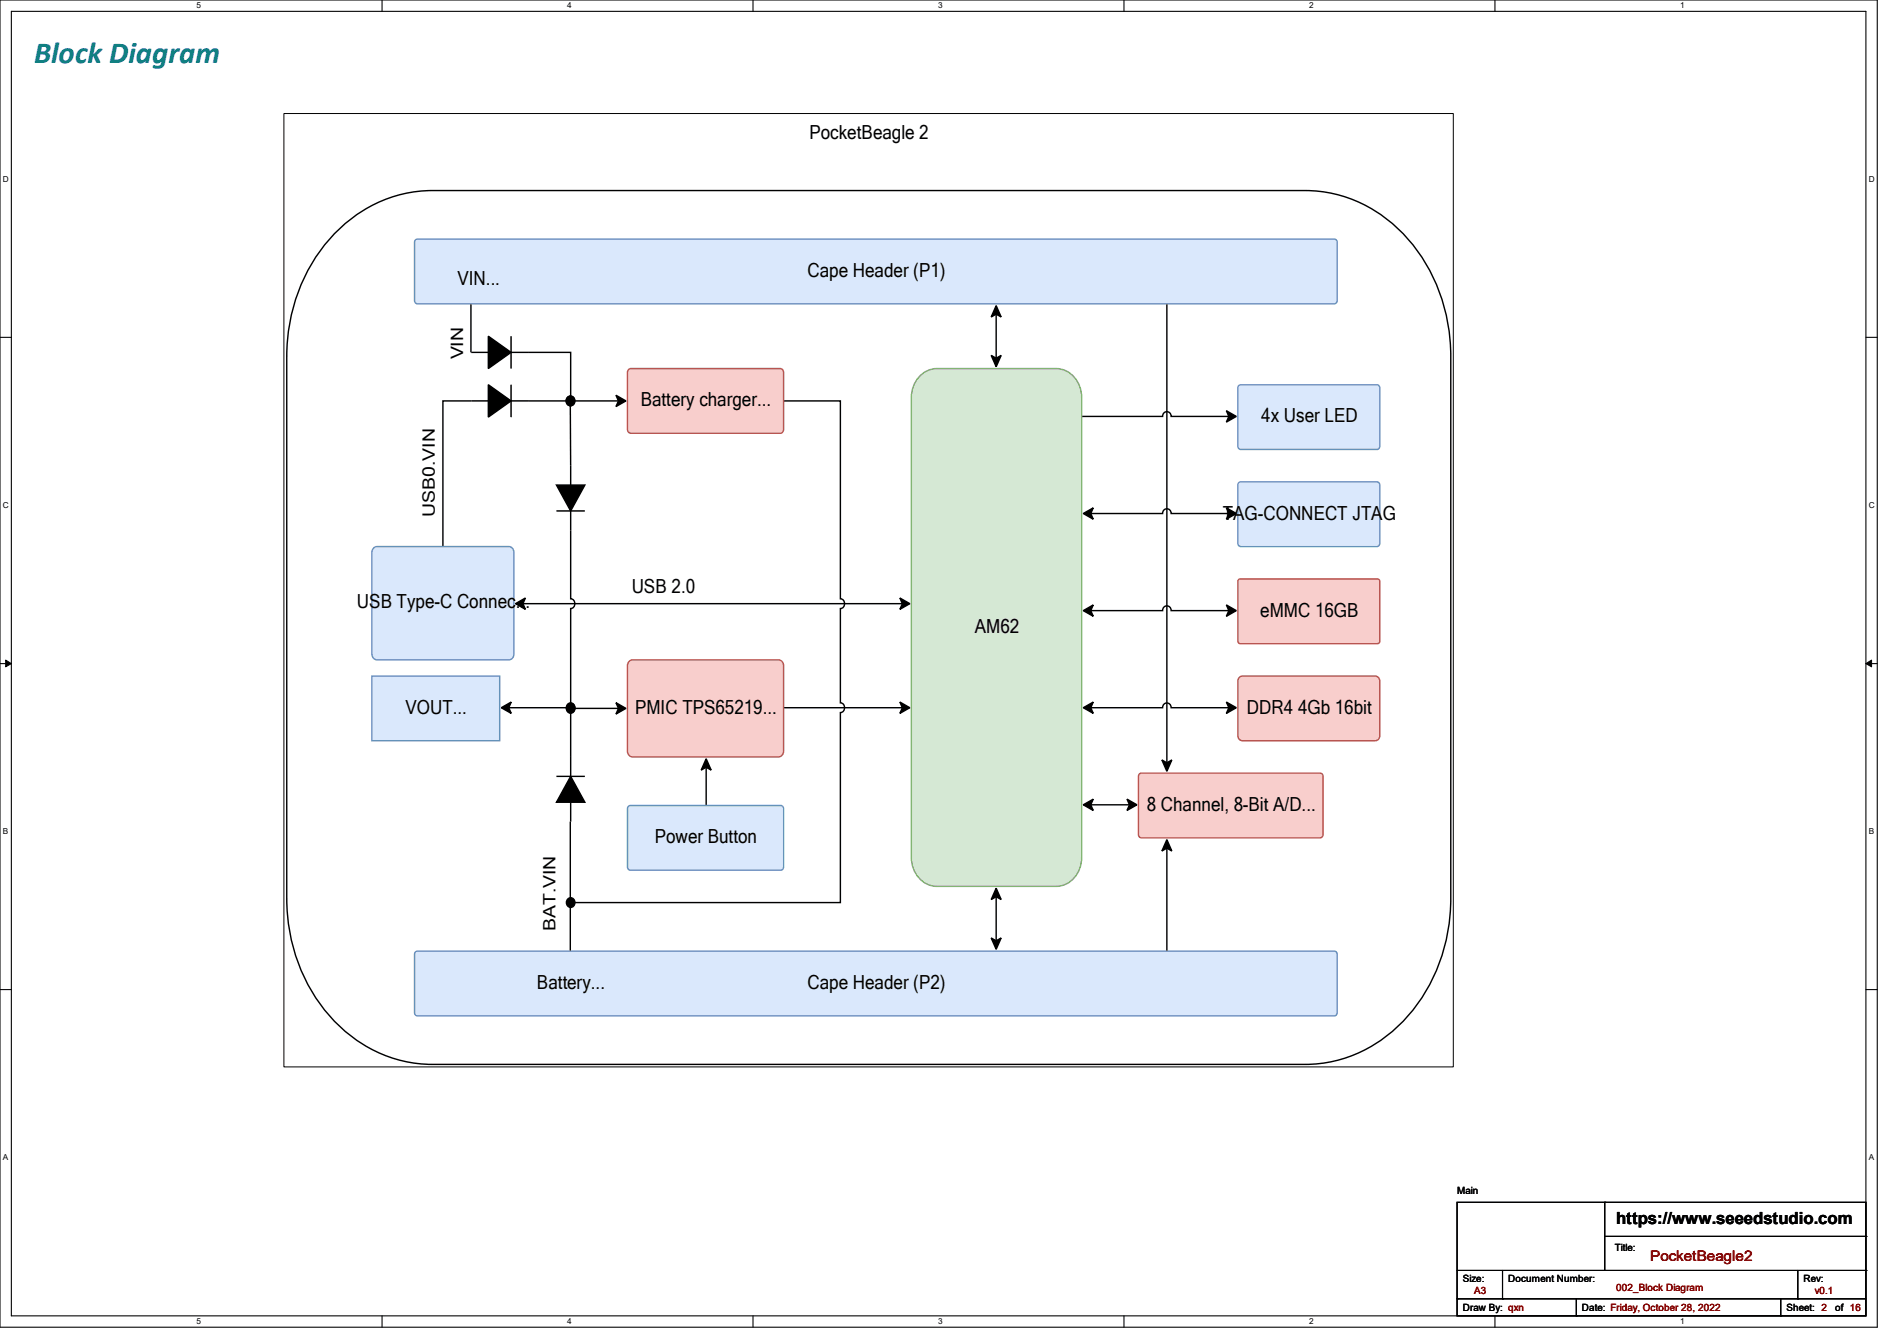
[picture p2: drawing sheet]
<svg xmlns="http://www.w3.org/2000/svg" width="297mm" height="210mm" viewBox="0 0 297 210" stroke-linecap="round" stroke-linejoin="round" font-family="sans-serif">
<path d="M0 0h293.9v207.9h-293.9zM1.8 1.8h290.3v204.3h-290.3z" fill="none" stroke="#000" stroke-width=".17"/>
<g fill="#fff">
<path d="M30.8 .2h.7v1.4h-.7z"/>
<path d="M30.8 206.2h.7v1.4h-.7z"/>
</g>
<path d="M59.8 0v1.8M59.8 206.1v1.8" fill="none" stroke="#000" stroke-width=".17"/>
<g fill="#fff">
<path d="M88.8 .2h.7v1.4h-.7z"/>
<path d="M88.8 206.2h.7v1.4h-.7z"/>
</g>
<path d="M117.9 0v1.8M117.9 206.1v1.8" fill="none" stroke="#000" stroke-width=".17"/>
<g fill="#fff">
<path d="M146.9 .2h.7v1.4h-.7z"/>
<path d="M146.9 206.2h.7v1.4h-.7z"/>
</g>
<path d="M176 0v1.8M176 206.1v1.8" fill="none" stroke="#000" stroke-width=".17"/>
<g fill="#fff">
<path d="M205 .2h.7v1.4h-.7z"/>
<path d="M205 206.2h.7v1.4h-.7z"/>
</g>
<path d="M234.1 0v1.8M234.1 206.1v1.8" fill="none" stroke="#000" stroke-width=".17"/>
<g fill="#fff">
<path d="M263.1 .2h.6v1.4h-.6z"/>
<path d="M263.1 206.2h.6v1.4h-.6z"/>
<path d="M.5 27.3h.9v1.4h-.9z"/>
<path d="M292.6 27.3h.9v1.4h-.9z"/>
<path d="M.5 78.4h.9v1.4h-.9z"/>
<path d="M292.6 78.4h.9v1.4h-.9z"/>
</g>
<path d="M0 52.8h1.8M292.1 52.8h1.8" fill="none" stroke="#000" stroke-width=".17"/>
<g fill="#fff">
<path d="M.5 129.5h.8v1.4h-.8z"/>
<path d="M292.6 129.5h.8v1.4h-.8z"/>
</g>
<path d="M0 103.9h1.8M292.1 103.9h1.8" fill="none" stroke="#000" stroke-width=".17"/>
<path d="M.9 103.4l.9 .5-.9 .5zM292.1 103.9l.9-.5v1z" fill="#000" stroke="#000" stroke-width=".16"/>
<g fill="#fff">
<path d="M.5 180.5h.8v1.4h-.8z"/>
<path d="M292.6 180.5h.8v1.4h-.8z"/>
</g>
<path d="M0 155h1.8M292.1 155h1.8" fill="none" stroke="#000" stroke-width=".17"/>
<path d="M44.5 17.8h183v149.3h-183z" fill="#fff"/>
<path d="M44.4 17.8h183.1v149.3h-183.1z" fill="none" stroke="#000" stroke-width=".16"/>
<path d="M52.9 36.1a21.2 21.2 0 0 1 14.8-6.3h136.6a22 22 0 0 1 18.4 10.7 28.4 28.4 0 0 1 4.4 15.3v84.9a26.6 26.6 0 0 1-12.3 23.1 20.5 20.5 0 0 1-10.5 2.9h-136.6a22 22 0 0 1-18.4-10.6 28.4 28.4 0 0 1-4.4-15.4v-84.9a27.7 27.7 0 0 1 8-19.7z" fill-rule="evenodd" fill="#fff"/>
<path d="M52.9 36.1a21.2 21.2 0 0 1 14.8-6.3h136.6a22 22 0 0 1 18.4 10.7 28.4 28.4 0 0 1 4.4 15.3v84.9a26.6 26.6 0 0 1-12.3 23.1 20.5 20.5 0 0 1-10.5 2.9h-136.6a22 22 0 0 1-18.4-10.6 28.4 28.4 0 0 1-4.4-15.4v-84.9a27.7 27.7 0 0 1 8-19.7zM182.7 47.6v71.9M181.9 119l.8 .5 .8-.5-.8 1.8zM169.6 126l1.6-.8-.4 .8 .4 .9zM170.8 126h6M176.5 125.2l1.5 .8-1.5 .9 .3-.9zM182.7 131.5l.8 1.8-.8-.5-.8 .5zM182.7 132.8v16.2" fill="none" stroke="#000" stroke-width=".22"/>
<g fill="#000">
<path d="M169.6 126l1.6-.8-.4 .8 .4 .9z" fill-rule="evenodd"/>
<path d="M176.5 125.2l1.5 .8-1.5 .9 .3-.9z" fill-rule="evenodd"/>
<path d="M181.9 119l.8 .5 .8-.5-.8 1.8z" fill-rule="evenodd"/>
<path d="M182.7 131.5l.8 1.8-.8-.5-.8 .5z" fill-rule="evenodd"/>
</g>
<path d="M178.5 121.1h28.4l.2 .5v9.4l-.4 .2-28.2-.1-.3-.4v-9.1z" fill-rule="evenodd" fill="#f8cecc"/>
<path d="M178.5 121.1h28.4l.2 .5v9.4l-.4 .2-28.2-.1-.3-.4v-9.1z" fill="none" stroke="#b85450" stroke-width=".22"/>
<path d="M155.2 55.7l.8 .4 .7-.4-.7 1.7zM156 47.9l.7 1.7-.7-.4-.8 .4zM156 49.2v6.9M169.4 65.2h12.6l.1-.4a.65 .65 0 0 1 1.2 0l.1 .4h9M192 64.3l1.6 .9-1.6 .9 .4-.9zM156 139.1l.7 1.8-.7-.5-.8 .5zM155.2 146.9l.8 .4 .7-.4-.7 1.8zM156 140.4v6.9" fill="none" stroke="#000" stroke-width=".22"/>
<g fill="#000">
<path d="M155.2 55.7l.8 .4 .7-.4-.7 1.7z" fill-rule="evenodd"/>
<path d="M156 47.9l.7 1.7-.7-.4-.8 .4z" fill-rule="evenodd"/>
<path d="M192 64.3l1.6 .9-1.6 .9 .4-.9z" fill-rule="evenodd"/>
<path d="M156 139.1l.7 1.8-.7-.5-.8 .5z" fill-rule="evenodd"/>
<path d="M155.2 146.9l.8 .4 .7-.4-.7 1.8z" fill-rule="evenodd"/>
</g>
<path d="M144.1 58.8a3.7 3.7 0 0 1 2.6-1.1h18.7a4.3 4.3 0 0 1 4 4.6v72a4.3 4.3 0 0 1-4 4.5h-18.7a4.3 4.3 0 0 1-4-4.5v-72a4.9 4.9 0 0 1 1.4-3.5z" fill-rule="evenodd" fill="#d5e8d4"/>
<path d="M144.1 58.8a3.7 3.7 0 0 1 2.6-1.1h18.7a4.3 4.3 0 0 1 4 4.6v72a4.3 4.3 0 0 1-4 4.5h-18.7a4.3 4.3 0 0 1-4-4.5v-72a4.9 4.9 0 0 1 1.4-3.5z" fill="none" stroke="#82b366" stroke-width=".22"/>
<path d="M122.7 110.8h18.6M140.9 110l1.5 .8-1.5 .9 .4-.9z" fill="none" stroke="#000" stroke-width=".22"/>
<path d="M140.9 110l1.5 .8-1.5 .9 .4-.9z" fill-rule="evenodd" fill="#000"/>
<path d="M98.5 103.6l.5-.3h22.9a.86 .86 0 0 1 .8 .9v13.4a.86 .86 0 0 1-.8 .9h-22.9a.86 .86 0 0 1-.8-.9v-13.4z" fill-rule="evenodd" fill="#f8cecc"/>
<path d="M98.5 103.6l.5-.3h22.9a.86 .86 0 0 1 .8 .9v13.4a.86 .86 0 0 1-.8 .9h-22.9a.86 .86 0 0 1-.8-.9v-13.4z" fill="none" stroke="#b85450" stroke-width=".22"/>
<path d="M169.6 95.6l1.6-.9-.4 .9 .4 .9zM170.8 95.6h11.2l.1-.4a.65 .65 0 0 1 1.2 0l.1 .4h9M192 94.7l1.6 .9-1.6 .9 .4-.9z" fill="none" stroke="#000" stroke-width=".22"/>
<g fill="#000">
<path d="M169.6 95.6l1.6-.9-.4 .9 .4 .9z" fill-rule="evenodd"/>
<path d="M192 94.7l1.6 .9-1.6 .9 .4-.9z" fill-rule="evenodd"/>
</g>
<path d="M194 90.7h21.9l.1 .4v9.5l-.3 .2-21.7-.1-.2-.3v-9.3z" fill-rule="evenodd" fill="#f8cecc"/>
<path d="M194 90.7h21.9l.1 .4v9.5l-.3 .2-21.7-.1-.2-.3v-9.3z" fill="none" stroke="#b85450" stroke-width=".22"/>
<path d="M169.6 110.8l1.6-.8-.4 .8 .4 .9zM170.8 110.8h11.2l.1-.4a.65 .65 0 0 1 1.2 0l.1 .4h9M192 110l1.6 .8-1.6 .9 .4-.9z" fill="none" stroke="#000" stroke-width=".22"/>
<g fill="#000">
<path d="M169.6 110.8l1.6-.8-.4 .8 .4 .9z" fill-rule="evenodd"/>
<path d="M192 110l1.6 .8-1.6 .9 .4-.9z" fill-rule="evenodd"/>
</g>
<path d="M194 106.1l.5-.2h20.8a.76 .76 0 0 1 .7 .8v8.5a.76 .76 0 0 1-.7 .8h-20.8a.77 .77 0 0 1-.7-.8v-8.5z" fill-rule="evenodd" fill="#f8cecc"/>
<path d="M194 106.1l.5-.2h20.8a.76 .76 0 0 1 .7 .8v8.5a.76 .76 0 0 1-.7 .8h-20.8a.77 .77 0 0 1-.7-.8v-8.5z" fill="none" stroke="#b85450" stroke-width=".22"/>
<path d="M73.8 62.8h-4.5v22.8M80.7 94.5l1.6-.8-.4 .8 .4 .9zM81.9 94.5h59.4M140.9 93.7l1.5 .8-1.5 .9 .4-.9z" fill="none" stroke="#000" stroke-width=".22"/>
<g fill="#000">
<path d="M80.7 94.5l1.6-.8-.4 .8 .4 .9z" fill-rule="evenodd"/>
<path d="M140.9 93.7l1.5 .8-1.5 .9 .4-.9z" fill-rule="evenodd"/>
</g>
<path d="M58.5 85.9l.5-.3h20.7a.84 .84 0 0 1 .8 .9v16a.84 .84 0 0 1-.8 .8h-20.7a.84 .84 0 0 1-.8-.8v-16z" fill-rule="evenodd" fill="#dae8fc"/>
<path d="M58.5 85.9l.5-.3h20.7a.84 .84 0 0 1 .8 .9v16a.84 .84 0 0 1-.8 .8h-20.7a.84 .84 0 0 1-.8-.8v-16z" fill="none" stroke="#6c8ebf" stroke-width=".22"/>
<path d="M73.7 47.6v7.6" fill="none" stroke="#000" stroke-width=".22"/>
<path d="M65.1 37.5l143.8-.1 .4 .3 .1 .3v9.1l-.3 .4-.2 .1h-143.6l-.2-.1-.2-.4v-9.1z" fill-rule="evenodd" fill="#dae8fc"/>
<path d="M65.1 37.5l143.8-.1 .4 .3 .1 .3v9.1l-.3 .4-.2 .1h-143.6l-.2-.1-.2-.4v-9.1z" fill="none" stroke="#6c8ebf" stroke-width=".22"/>
<path d="M89.3 128.7v20.3" fill="none" stroke="#000" stroke-width=".22"/>
<path d="M65.1 149h143.8l.4 .2 .1 .3v9.1l-.3 .4-.2 .1h-143.6l-.2-.1-.2-.4v-9.1z" fill-rule="evenodd" fill="#dae8fc"/>
<path d="M65.1 149h143.8l.4 .2 .1 .3v9.1l-.3 .4-.2 .1h-143.6l-.2-.1-.2-.4v-9.1z" fill="none" stroke="#6c8ebf" stroke-width=".22"/>
<path d="M192 79.5l1.6 .9-1.6 .9 .4-.9zM169.6 80.4l1.6-.9-.4 .9 .4 .9zM170.8 80.4h11.2l.1-.4a.65 .65 0 0 1 1.2 0l.1 .4h9" fill="none" stroke="#000" stroke-width=".22"/>
<g fill="#000">
<path d="M169.6 80.4l1.6-.9-.4 .9 .4 .9z" fill-rule="evenodd"/>
<path d="M192 79.5l1.6 .9-1.6 .9 .4-.9z" fill-rule="evenodd"/>
</g>
<path d="M194 75.5h21.8l.2 .5v9.3l-.4 .3-21.6-.1-.2-.4v-9.1z" fill-rule="evenodd" fill="#dae8fc"/>
<path d="M194 75.5h21.8l.2 .5v9.3l-.4 .3-21.6-.1-.2-.4v-9.1z" fill="none" stroke="#6c8ebf" stroke-width=".22"/>
<path d="M194 60.3h21.8l.2 .5v9.3l-.4 .3-21.6-.1-.2-.4v-9.1z" fill-rule="evenodd" fill="#dae8fc"/>
<path d="M194 60.3h21.8l.2 .5v9.3l-.4 .3-21.6-.1-.2-.4v-9.1z" fill="none" stroke="#6c8ebf" stroke-width=".22"/>
<path d="M110.6 118.8l.7 1.8-.7-.4-.8 .4zM110.6 120.2v5.9" fill="none" stroke="#000" stroke-width=".22"/>
<path d="M110.6 118.8l.7 1.8-.7-.4-.8 .4z" fill-rule="evenodd" fill="#000"/>
<path d="M98.5 126.2h24l.2 .5-.1 9.3-.4 .3-23.7-.1-.3-.4v-9.1z" fill-rule="evenodd" fill="#dae8fc"/>
<path d="M98.5 126.2h24l.2 .5-.1 9.3-.4 .3-23.7-.1-.3-.4v-9.1z" fill="none" stroke="#6c8ebf" stroke-width=".22"/>
<path d="M122.7 62.8h8.9v31a.77 .77 0 0 1 .6 .7 .77 .77 0 0 1-.6 .8v14.8a.77 .77 0 0 1 .6 .7 .77 .77 0 0 1-.6 .8v29.8h-41.6M88.9 140.8a.7 .7 0 0 1 .9 .1 .7 .7 0 0 1 0 .9 .7 .7 0 0 1-.9 .1 .83 .83 0 0 1 0-1.1z" fill="none" stroke="#000" stroke-width=".22"/>
<path d="M88.9 140.8a.7 .7 0 0 1 .9 .1 .7 .7 0 0 1 0 .9 .7 .7 0 0 1-.9 .1 .83 .83 0 0 1 0-1.1z" fill-rule="evenodd" fill="#000"/>
<path d="M98.4 57.9l.4-.2h23.4l.2 .1 .3 .5v8.9l-.3 .6-.2 .1h-23.4a.58 .58 0 0 1-.6-.7v-8.9z" fill-rule="evenodd" fill="#f8cecc"/>
<path d="M98.4 57.9l.4-.2h23.4l.2 .1 .3 .5v8.9l-.3 .6-.2 .1h-23.4a.58 .58 0 0 1-.6-.7v-8.9z" fill="none" stroke="#b85450" stroke-width=".22"/>
<g fill="none" stroke="#000" stroke-width=".22">
<path d="M73.8 55.2h2.7M76.5 52.7l3.5 2.5-3.5 2.5zM80 55.2h9.3v6.8M80 52.7v5M73.8 62.8h2.7M76.5 60.3l3.5 2.5-3.5 2.5zM80 60.3v5M80 62.8h16.8M88.9 62.2a.7 .7 0 0 1 .9 .1 .7 .7 0 0 1 0 1 .7 .7 0 0 1-.9 0 .83 .83 0 0 1 0-1.1zM96.4 61.9l1.6 .9-1.6 .9 .4-.9zM78.5 110.8l1.5-.8-.3 .8 .3 .9zM79.7 110.8h9"/>
<path d="M88.9 110.3a.7 .7 0 0 1 .9 .1 .7 .7 0 0 1 0 .9 .7 .7 0 0 1-.9 .1 .83 .83 0 0 1 0-1.1z"/>
</g>
<g fill="#000">
<path d="M76.5 52.7l3.5 2.5-3.5 2.5zM73.8 55.2h2.7zM80 52.7v5zM80 55.2h2.7z" fill-rule="evenodd"/>
<path d="M76.5 60.3l3.5 2.5-3.5 2.5zM73.8 62.8h2.7zM80 60.3v5zM80 62.8h2.7z" fill-rule="evenodd"/>
<path d="M88.9 62.2a.7 .7 0 0 1 .9 .1 .7 .7 0 0 1 0 1 .7 .7 0 0 1-.9 0 .83 .83 0 0 1 0-1.1z" fill-rule="evenodd"/>
<path d="M96.4 61.9l1.6 .9-1.6 .9 .4-.9z" fill-rule="evenodd"/>
<path d="M78.5 110.8l1.5-.8-.3 .8 .3 .9z" fill-rule="evenodd"/>
<path d="M88.9 110.3a.7 .7 0 0 1 .9 .1 .7 .7 0 0 1 0 .9 .7 .7 0 0 1-.9 .1 .83 .83 0 0 1 0-1.1z" fill-rule="evenodd"/>
</g>
<path d="M58.2 105.9h20v10.1h-20z" fill-rule="evenodd" fill="#dae8fc"/>
<path d="M58.2 105.9h20v10.1h-20z" fill="none" stroke="#6c8ebf" stroke-width=".22"/>
<path d="M87.1 76h4.5l-2.3 4zM88.8 62.2a.7 .7 0 0 1 1 .1 .7 .7 0 0 1 0 1 .7 .7 0 0 1-1 0 .83 .83 0 0 1 0-1.1zM89.3 63.6v12.4M87.1 80h4.5M89.3 80v13.8a.77 .77 0 0 1 .7 .7 .77 .77 0 0 1-.7 .8v15.6h7.5M88.9 110.4a.7 .7 0 0 1 .9 .1 .7 .7 0 0 1 0 .9 .7 .7 0 0 1-.9 .1 .83 .83 0 0 1 0-1.1zM89.3 111.7v9.9M96.4 110.1l1.6 .8-1.6 .9 .4-.9zM87.1 121.6h4.5M89.3 121.6l2.3 4h-4.5zM89.3 125.6v3.1" fill="none" stroke="#000" stroke-width=".22"/>
<g fill="#000">
<path d="M88.8 62.2a.7 .7 0 0 1 1 .1 .7 .7 0 0 1 0 1 .7 .7 0 0 1-1 0 .83 .83 0 0 1 0-1.1z" fill-rule="evenodd"/>
<path d="M87.1 76h4.5l-2.3 4zM89.3 72.9v3.1zM87.1 80h4.5zM89.3 80v3.1z" fill-rule="evenodd"/>
<path d="M88.9 110.4a.7 .7 0 0 1 .9 .1 .7 .7 0 0 1 0 .9 .7 .7 0 0 1-.9 .1 .83 .83 0 0 1 0-1.1z" fill-rule="evenodd"/>
<path d="M96.4 110.1l1.6 .8-1.6 .9 .4-.9z" fill-rule="evenodd"/>
<path d="M89.3 121.6l2.3 4h-4.5zM89.3 125.6v3.1zM87.1 121.6h4.5zM89.3 118.5v3.1z" fill-rule="evenodd"/>
</g>
<g fill="none" stroke="#000" stroke-width=".17">
<path d="M228.1 188.3h64v17.8h-64zM228.1 199h64M235.2 199v4.4M251.2 188.3h.1M251.2 188.3v10.7M251.2 193.6h40.9M281.5 199v4.4M292.1 199h.1M292.1 193.6h.1M228.1 203.4h.1M228.1 203.4h64M235.2 203.4h.1"/>
<path d="M246.8 206.1h.1M246.8 203.4v2.7M278.8 206.1h.1M278.8 203.4v2.7M281.5 203.4h.1"/>
</g>
<text font-size="4.8" fill="#008080" x="5.3" y="9.9">Block Diagram</text>
<g font-size="3">
<text x="126.7" y="21.8">PocketBeagle 2</text>
<text x="71.6" y="44.6">VIN...</text>
<text x="126.4" y="43.3">Cape Header (P1)</text>
<text x="100.3" y="63.6">Battery charger...</text>
<text x="197.5" y="66.2">4x User LED</text>
<text x="191.5" y="81.4">TAG-CONNECT JTAG</text>
<text x="55.9" y="95.3">USB Type-C Connec...</text>
<text x="98.9" y="92.8">USB 2.0</text>
<text x="152.6" y="99.1">AM62</text>
<text x="197.3" y="96.6">eMMC 16GB</text>
<text x="63.5" y="111.8">VOUT...</text>
<text x="99.4" y="111.8">PMIC TPS65219...</text>
<text x="195.2" y="111.8">DDR4 4Gb 16bit</text>
<text x="179.5" y="127">8 Channel, 8-Bit A/D...</text>
<text x="102.5" y="132">Power Button</text>
<text x="84.1" y="154.9">Battery...</text>
<text x="126.4" y="154.9">Cape Header (P2)</text>
</g>
<g font-size="2.7">
<text x="72.5" y="56.3" transform="rotate(-90 72.5 56.3)">VIN</text>
<text x="68.1" y="80.9" transform="rotate(-90 68.1 80.9)">USB0.VIN</text>
<text x="87" y="145.8" transform="rotate(-90 87 145.8)">BAT.VIN</text>
</g>
<text font-size="2.6" x="253" y="191.8">https://www.seeedstudio.com</text>
<text font-size="2.3" fill="#800000" x="258.4" y="197.5">PocketBeagle2</text>
<g font-size="1.6">
<text x="228.1" y="187.1">Main</text>
<text x="252.8" y="196">Title:</text>
<text x="229" y="200.7">Size:</text>
<text x="236.1" y="200.7">Document Number:</text>
<text x="282.4" y="200.7">Rev:</text>
<text x="229" y="205.4">Draw By: qxn</text>
<text x="247.7" y="205.4">Date: Friday, October 28, 2022</text>
<text x="279.7" y="205.4">Sheet: 2</text>
<text x="287.3" y="205.4">of 16</text>
</g>
<g font-size="1.6" fill="#800000">
<text x="230.8" y="202.7">A3</text>
<text x="253" y="202.2">002_Block Diagram</text>
<text x="284.1" y="202.7">v0.1</text>
</g>
<g font-size="1.3">
<text x="30.8" y="1.3">5</text>
<text x="88.8" y="1.3">4</text>
<text x="146.9" y="1.3">3</text>
<text x="205" y="1.3">2</text>
<text x="263.1" y="1.3">1</text>
<text x=".5" y="28.4">D</text>
<text x="292.6" y="28.4">D</text>
<text x=".5" y="79.5">C</text>
<text x="292.6" y="79.5">C</text>
<text x=".5" y="130.6">B</text>
<text x="292.6" y="130.6">B</text>
<text x=".5" y="181.7">A</text>
<text x="292.6" y="181.7">A</text>
<text x="30.8" y="207.4">5</text>
<text x="88.8" y="207.4">4</text>
<text x="146.9" y="207.4">3</text>
<text x="205" y="207.4">2</text>
<text x="263.1" y="207.4">1</text>
</g>
</svg>
